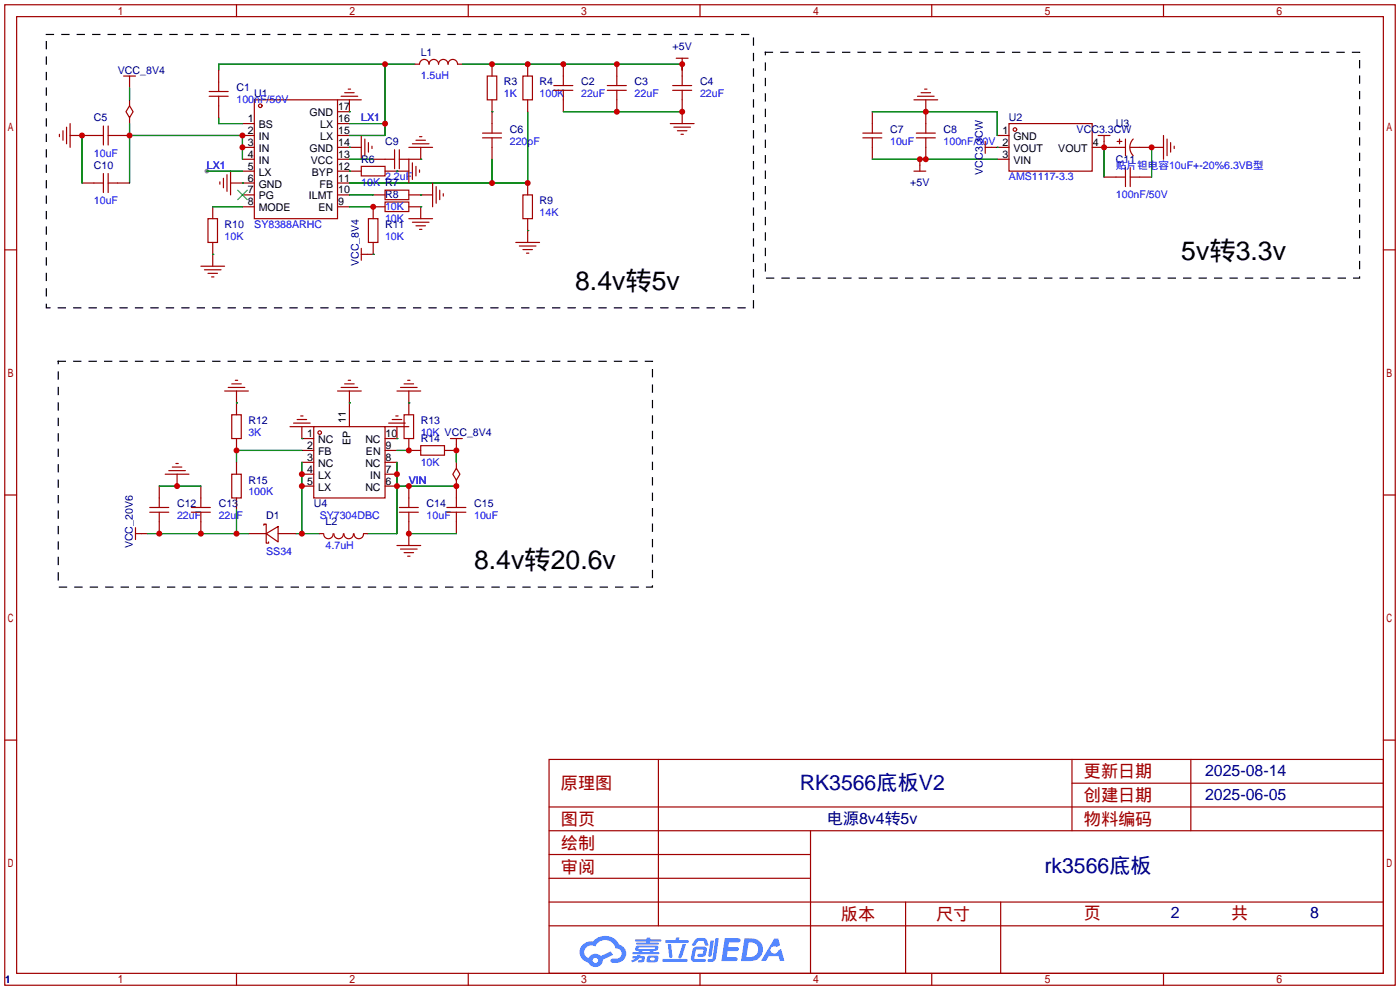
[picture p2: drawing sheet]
<svg xmlns="http://www.w3.org/2000/svg" width="299mm" height="212mm" viewBox="0 0 299 212" stroke-linecap="round" stroke-linejoin="round" font-family="sans-serif">
<circle cx="44.2" cy="36.6" r=".51" fill="#999"/>
<g fill="none" stroke="#a10000" stroke-width=".25">
<path d="M1 1h297.2v209.6h-297.2zM3.6 3.6h292.1v204.4h-292.1zM50.5 1v2.6M100.1 1v2.6M149.6 1v2.6M199.1 1v2.6M248.7 1v2.6M1 53.4h2.6M295.7 53.4h2.5M1 105.8h2.6M295.7 105.8h2.5M1 158.2h2.6"/>
<path d="M295.7 158.2h2.5M117.3 162.3h178.4v45.7h-178.4zM117.3 177.5h178.4M117.3 172.5h178.4M140.7 162.3v35.6M173.2 177.5v30.5M229.1 162.3v15.2M229.1 167.4h66.6M254.5 162.3v15.2M117.3 182.6h55.9M117.3 197.9h178.4M117.3 192.8h178.4"/>
<path d="M117.3 187.7h55.9M193.5 192.8v15.2M213.9 192.8v15.2M50.5 208v2.6M100.1 208v2.6M149.6 208v2.6M199.1 208v2.6M248.7 208v2.6"/>
</g>
<g fill="#5487ff">
<path d="M154.9 200.5h2.7a.48 .48 0 0 1 .7 .5 .48 .48 0 0 1-.7 .4h-1.8l-.2 1h1.9a.43 .43 0 0 1 .4 .5 .43 .43 0 0 1-.4 .4h-2l-.2 1.3h1.7a.45 .45 0 0 1 .6 .1 .45 .45 0 0 1-.2 .6l-3.2 .1z"/>
<path d="M165.5 200.6h.8l.4 1.4-.7 .4a.84 .84 0 0 0-1.2 .2 .84 .84 0 0 0 .3 1.2 .84 .84 0 0 0 1.2-.4v-.3l.6-.3 .7 2.6h-.9l-.3-1.1h-2.1l-.6 1.1h-1.1z"/>
<path d="M151.9 201h.7l-.5 3.2a.36 .36 0 0 1-.4 .3 .36 .36 0 0 1-.3-.3z"/>
<path d="M152.9 200.5h.7l-.6 4.3a1.13 1.13 0 0 1-1.8 .6l.2-.4 .8-.1 .1-.2z"/>
<path d="M148.6 200.8l.6-.3h1a.77 .77 0 0 1 .9 .5l.3 .9-.2 .2h-.5l-.3-.9-.2-.1h-1l-.7 1h-.6v-.2z"/>
<path d="M148.2 202.7l.5-.4h1.7a.81 .81 0 0 1 .7 .5 .81 .81 0 0 1-.2 .9 .81 .81 0 0 1-.9 .8h-.7a.32 .32 0 0 1-.3-.4 .32 .32 0 0 1 .4-.3h.8l.2-.9-1.7 .1-.3 1.9 2.2 .1a.32 .32 0 0 1 .3 .3 .32 .32 0 0 1-.4 .3h-2.3l-.4-.3-.1-.5z"/>
<path d="M141.6 204.9h5a.33 .33 0 0 1 .4 .4 .33 .33 0 0 1-.4 .3h-4.9l-.1-.2z"/>
<path d="M145.9 201.8h.7l-.6 2a.98 .98 0 0 1-.7 1l-.3-.3z"/>
<path d="M142.7 201.8h.7l.3 2.6a.34 .34 0 0 1-.3 .3 .34 .34 0 0 1-.4-.2z"/>
<path d="M142.2 200.9h2.2l.2-.6h.6l-.1 .6h1.8a.32 .32 0 0 1 .3 .3 .32 .32 0 0 1-.4 .3h-4.5l-.1-.1z"/>
<path d="M135.2 204.3h.9l.1-.2h.7l-.1 .2 .9 .1a.82 .82 0 0 1-.6 1.3h-.7v-.5h.6l.1-.4a.68 .68 0 0 0-.9 .4l-1.1 .5-.2-.5 1-.4h-.8z"/>
<path d="M135.8 200.7h2.4l.1-.3h.7l-.1 .4h2.2l.3 .2-.3 .2h-2.2l-.1 .3h1.8l.2 .2-.2 .2h-4.5l-.1-.4h2.1v-.3h-2.2l-.2-.1z"/>
<path d="M159.1 200.5l-.7 4.9h1.7a2.5 2.5 0 0 0 3-2.5 2.5 2.5 0 0 0-3.1-2.4zM160 201.4a1.61 1.61 0 0 1 2 1.4 1.61 1.61 0 0 1-1.8 1.7l-.7 .1z"/>
<path d="M135.9 202.3a.55 .55 0 0 0-.1 .7 .55 .55 0 0 0 .7 .2v.3h-1.3v.4h5.5l.2-.2-.2-.2h-1.2l.2-.3a.7 .7 0 0 0 .9-.2 .7 .7 0 0 0-.1-.9h-4.1zM136.5 202.5h3.3l.2 .1-.2 .3h-3.2zM137.2 203.2h1.7l-.1 .3h-1.5z"/>
<path d="M138.4 204.4a1.05 1.05 0 0 0-.1 1.2 2.91 2.91 0 0 0 2.2-.1 .98 .98 0 0 0 0-1.2l-1.6-.1zM139 204.7h.8l.1 .3-.2 .2h-.8z"/>
<path d="M124.6 201.9a2.23 2.23 0 0 0-.6 2.3 2.23 2.23 0 0 0 1.8 1.5 1.58 1.58 0 0 0 1.7 1 1.58 1.58 0 0 0 1.3-1.6l2.2-1-.5-.8-2.1 1a1.65 1.65 0 0 0-2.6 .5 1.45 1.45 0 0 1-.8-2 1.45 1.45 0 0 1 2-.6l.2 .1a2.3 2.3 0 0 1 2.4-1.4 2.3 2.3 0 0 1 2 1.8 1.12 1.12 0 0 1 1.3 1 1.12 1.12 0 0 1-1.2 1.2h-.7a.45 .45 0 0 0-.5 .4 .45 .45 0 0 0 .4 .5 2.21 2.21 0 0 0 2.3-.6 2.21 2.21 0 0 0 .5-2.2 2.13 2.13 0 0 0-1.4-1.1 3.3 3.3 0 0 0-5.5-.7l-1.2 .1zM126.7 205.3a.57 .57 0 0 1 1.1 0 .57 .57 0 0 1-1.1 0z"/>
</g>
<g fill="none" stroke="#a10000" stroke-width=".25">
<path d="M26.4 16.3h2.6M27.7 16.3v2.5M44.7 19.6h4.1M46.7 15v4.6M73.7 19.8h2M74.4 19.1h.5M88.6 13.7h1.1a1.02 1.02 0 0 1 1-1 1.02 1.02 0 0 1 1 1 1.02 1.02 0 0 1 1-1 1.02 1.02 0 0 1 1 1 1.02 1.02 0 0 1 1-1 1.02 1.02 0 0 1 1.1 1 1.02 1.02 0 0 1 1-1 1.02 1.02 0 0 1 1 1h1M104.1 16.3h2.1v5h-2.1zM105.2 13.7v2.6M111.8 16.3h2v5h-2zM112.8 13.7v2.6M118.4 19.3h4"/>
<path d="M118.4 18.3h4M120.4 13.7v4.6M120.4 19.3v4.6M129.8 19.3h4.1M129.8 18.3h4.1M131.8 13.7v4.6M131.8 19.3v4.6M143.8 19.3h4M143.8 18.3h4M144.5 12.4h2.6M145.8 12.4v5.9M145.8 19.3v7.1"/>
<path d="M196.8 19.8h2.1M197.6 19.1h.5M12.7 28.7v.5M13.5 27.9v2.1M14.2 27.2v3.5M15 29h7.1M15 26.4v5.1M17.5 39.1h4.6M22.1 26.9v4.1M22.1 37.1v4M23.1 29h4.6M23.1 39.1h4.6"/>
<path d="M23.1 26.9v4.1M23.1 37.1v4M27.7 22.6l.7 1.3-.7 1.2-.8-1.2zM27.7 21.3v1.3M27.7 25.1v1.3M44.7 20.6h4.1M46.7 20.6v4.5M47 38.9v.5M47.8 38.1v2M48.5 37.3v3.6M49.3 39.1h5.1M49.3 36.6v5.1"/>
<path d="M51.8 26.4h2.6M51.8 29h2.6M51.8 31.5h2.6M51.8 34h2.6M51.8 36.6h2.6M54.4 21.3h17.7v25.4h-17.7zM72.1 26.4h2.6M72.1 29h2.6M72.1 31.5h5.1M72.1 34h2.6M72.1 36.6h5.1M72.1 39.1h2.6"/>
<path d="M72.1 21.3h5.1M72.9 20.6h3.6M74.7 21.3v2.6h-2.6M77.2 35.6h5.1v2h-5.1zM77.2 29v5M78 29.7v3.6M78.7 30.5v2M79.5 31.2v.6M79.8 34h4.5M82.3 36.6h5.1M84.3 32v4.1M85.3 32v4.1"/>
<path d="M87.4 31.5h5.1M87.4 34v5.1M88.1 30.7h3.6M88.1 34.8v3.6M88.9 30h2M88.9 35.6v2M89.7 29.2h.5M89.7 36.3v.5M89.9 31.5v2.5h-4.6M92.5 39.1v5.1M93.2 39.9v3.5M103.1 29.5h4.1"/>
<path d="M103.1 28.4h4.1M105.2 21.3v7.1M105.2 29.5v4.5M112.8 21.3v2.6M112.8 39.1v2.6M143.3 26.4h5M144 27.2h3.6M144.8 27.9h2M145.5 28.7h.5M184.4 29.5h4.1M184.4 28.4h4.1M186.4 23.9v4.5"/>
<path d="M186.4 29.5v4.5M195.3 36.6h2.6M195.3 21.3h5.1M195.8 29.5h4.1M195.8 28.4h4.1M196.1 20.6h3.5M196.6 34v2.6M197.9 21.3v7.1M197.9 29.5v4.5M210.6 31.5h5M210.6 30.2v2.6M213.1 29h2.5"/>
<path d="M213.1 34h2.5M215.6 26.4h17.8v10.2h-17.8zM233.4 31.5h7.1M234.7 29h2.5M236 29v2.5M236 37.8h4.5M238.8 30.2h1M239.3 29.7v1M240.5 29.7v3.6M240.5 35.8v4.1M241.6 31.5h7.1M241.6 37.8h4.5"/>
<path d="M241.6 35.8v4.1M242.2 29.7a2.54 2.54 0 0 0 0 3.5M248.7 29v5M249.4 29.7v3.6M250.2 30.5v2M251 31.2v.6M42.9 56.9h5.1M43.7 57.7h3.5M44.4 46.7h2.1v5.1h-2.1zM44.4 58.4h2.1M45.2 59.2h.5M45.5 44.2v2.5"/>
<path d="M45.5 51.8v5.1M51.8 41.7h2.6M51.8 44.2h2.6M72.1 41.7h2.6M72.1 44.2h2.6M77.2 53.1v2.5M78.7 46.7h2.1v5.1h-2.1zM79.8 41.7h2.5M79.8 51.8v2.6h-2.6M82.3 43.2h5.1v2h-5.1zM82.3 40.6h5.1v2.1h-5.1zM82.3 44.2h-2.5v2.5"/>
<path d="M87.4 41.7h5.1M87.4 44.2h2.5v2.5M87.4 46.7h5.1M88.1 47.5h3.6M88.9 48.3h2M89.7 49h.5M94 40.6v2.1M94.7 41.4v.5M110.2 51.8h5.1M111 52.6h3.6M111.8 41.7h2v5h-2zM111.8 53.3h2"/>
<path d="M112.5 54.1h.5M112.8 46.7v5.1M36.8 99.8h2.1M37.6 99.1h.5M48 83.6h5.1M48.8 82.8h3.5M49.5 88.6h2.1v5.1h-2.1zM49.5 82h2.1M50.3 81.3h.5M50.5 83.6v5M50.5 93.7v2.6M50.5 98.8v2.5"/>
<path d="M62 91.2h5.1M62.7 90.4h3.6M63.5 89.7h2M64.3 88.9h.5M64.5 91.2v2.5h2.6M64.5 96.3h2.6M64.5 98.8h2.6M67.1 91.2h15.2v15.2h-15.2zM72.1 83.6h5.1M72.9 82.8h3.6M73.7 82h2M74.4 81.3h.5"/>
<path d="M74.7 83.6v7.6M82.3 96.3h2.5M82.3 98.8h2.5M82.3 91.2h5.1M83.1 90.4h3.5M83.8 89.7h2.1M84.6 88.9h.5M84.8 91.2v2.5h-2.5M84.8 83.6h5.1M85.6 82.8h3.6M86.4 88.6h2v5.1h-2zM86.4 82h2"/>
<path d="M87.1 81.3h.5M87.4 93.7v2.6h2.5M87.4 83.6v5M89.9 95.2h5.1v2.1h-5.1zM96.3 93.7h2.5M97.5 93.7v2.6h-2.5M97.5 98.8v1.3M29 114h2.5M29 112.8v2.5M32 109.5h4.1M32 108.5h4.1M34 103.9v4.6"/>
<path d="M34 109.5v4.5M35.3 101.3h5.1M36.1 100.6h3.5M37.8 101.3v2.6M40.9 109.5h4.1M40.9 108.5h4.1M42.9 103.9v4.6M42.9 109.5v4.5M49.5 101.3h2.1v5.1h-2.1zM50.5 106.4v2.6M53.1 114h3.8M56.4 112.3v-.3h.5v2"/>
<path d="M56.9 114l2.5-1.5v3.3zM56.9 114v2.1h.5v-.3M59.4 114h3.8M64.5 101.3h2.6M64.5 103.9h2.6M68.3 114h.8M69.2 114.1a1.01 1.01 0 0 0 1 1 1.01 1.01 0 0 0 1-1M71.4 114.1a1.01 1.01 0 0 0 1 1 1.01 1.01 0 0 0 1-1M73.5 114.1a1.01 1.01 0 0 0 1 1 1.01 1.01 0 0 0 1-1M75.7 114.1a1.01 1.01 0 0 0 1 1 1.01 1.01 0 0 0 1-1M77.7 114h.8M82.3 101.3h2.5"/>
<path d="M82.3 103.9h2.5M84.8 116.6h5.1M85.3 109.5h4.1M85.3 108.5h4.1M85.6 117.3h3.6M86.4 118.1h2M87.1 118.9h.5M87.4 103.9v4.6M87.4 109.5v7.1M95.5 109.5h4.1M95.5 108.5h4.1M97.5 100.1l.8 1.2-.8 1.3-.7-1.3z"/>
<path d="M97.5 102.6v5.9M97.5 109.5v4.5"/>
<circle cx="55.6" cy="22.6" r=".38"/>
<circle cx="216.9" cy="27.7" r=".38"/>
<circle cx="68.3" cy="92.5" r=".38"/>
</g>
<path d="M50.8 40.6l2 2.1M52.8 40.6l-2 2.1" fill="none" stroke="#3c3" stroke-width=".25"/>
<g fill="none" stroke="#008700" stroke-width=".25">
<path d="M27.7 18.8v2.5M82.3 13.7v15.3h-7.6M88.6 13.7h-41.9v1.3M98.8 13.7h47v1.3M17.5 29v10.1M27.7 26.4v12.7M27.7 29h24.1v5M44.2 36.6h7.6M46.7 25.1v1.3h5.1M51.8 39.1h.1M74.7 23.9h.1M74.7 31.5h.1"/>
<path d="M74.7 36.6h.1M74.7 26.4h7.6M74.7 34h5.1M84.8 36.6h.1M89.9 34h.1M105.2 23.9h.1M105.2 34v5.1M112.8 23.9v15.2h-38.1M120.4 23.9h25.4M186.4 34h26.7M186.4 23.9h26.7v5.1M213.1 31.5h.1"/>
<path d="M236 31.5v6.3M246.1 31.5v6.3M45.5 54.4h.1M45.5 44.2h6.3M74.7 44.2h5.1M74.7 41.7h5.1M79.8 54.4h.1M89.9 44.2h.1M89.9 41.7h.1M112.8 49.3h.1M50.5 86.1h.1M64.5 93.7h.1"/>
<path d="M64.5 96.3h-14v2.5M64.5 98.8v15.2M74.7 86.1h.1M84.8 93.7h.1M84.8 98.8v15.2h-6.3M84.8 96.3h2.6M87.4 86.1h.1M97.5 96.3v2.5M31.5 114h21.6M34 103.9h8.9M50.5 109v5M63.2 114h5.1"/>
<path d="M84.8 103.9h12.7M87.4 114h10.1"/>
</g>
<path d="M9.9 7.4h151.1v58.4h-151.1zM163.6 11.2h127v48.2h-127zM12.4 77.2h127v48.3h-127z" fill="none" stroke="#000" stroke-width=".25" stroke-dasharray="1.5 1.8"/>
<g fill="#c00">
<circle cx="84.8" cy="103.9" r=".63"/>
<circle cx="84.8" cy="101.3" r=".63"/>
<circle cx="87.4" cy="103.9" r=".63"/>
<circle cx="97.5" cy="103.9" r=".63"/>
<circle cx="87.4" cy="114" r=".63"/>
<circle cx="97.5" cy="96.3" r=".63"/>
<circle cx="87.4" cy="96.3" r=".63"/>
<circle cx="64.5" cy="101.3" r=".63"/>
<circle cx="64.5" cy="103.9" r=".63"/>
<circle cx="64.5" cy="114" r=".63"/>
<circle cx="50.5" cy="96.3" r=".63"/>
<circle cx="50.5" cy="114" r=".63"/>
<circle cx="42.9" cy="114" r=".63"/>
<circle cx="34" cy="114" r=".63"/>
<circle cx="37.8" cy="103.9" r=".63"/>
<circle cx="27.7" cy="29" r=".63"/>
<circle cx="51.8" cy="31.5" r=".63"/>
<circle cx="51.8" cy="29" r=".63"/>
<circle cx="17.5" cy="29" r=".63"/>
<circle cx="82.3" cy="26.4" r=".63"/>
<circle cx="82.3" cy="13.7" r=".63"/>
<circle cx="105.2" cy="13.7" r=".63"/>
<circle cx="112.8" cy="13.7" r=".63"/>
<circle cx="120.4" cy="13.7" r=".63"/>
<circle cx="131.8" cy="13.7" r=".63"/>
<circle cx="145.8" cy="13.7" r=".63"/>
<circle cx="105.2" cy="39.1" r=".63"/>
<circle cx="112.8" cy="39.1" r=".63"/>
<circle cx="79.8" cy="44.2" r=".63"/>
<circle cx="131.8" cy="23.9" r=".63"/>
<circle cx="145.8" cy="23.9" r=".63"/>
<circle cx="197.9" cy="34" r=".63"/>
<circle cx="196.6" cy="34" r=".63"/>
<circle cx="197.9" cy="23.9" r=".63"/>
<circle cx="236" cy="31.5" r=".63"/>
<circle cx="246.1" cy="31.5" r=".63"/>
</g>
<g font-size="5.7">
<text x="252.5" y="55.5">5v转3.3v</text>
<text x="122.9" y="61.9">8.4v转5v</text>
<text x="101.3" y="121.6">8.4v转20.6v</text>
</g>
<g font-size="4.5" fill="#000080">
<text x="170.9" y="168.8">RK3566底板V2</text>
<text x="223.2" y="186.6">rk3566底板</text>
</g>
<g font-size="3.7" fill="#a00000">
<text x="231.6" y="166.2">更新日期</text>
<text x="119.9" y="168.7">原理图</text>
<text x="231.6" y="171.2">创建日期</text>
<text x="119.9" y="176.3">图页</text>
<text x="231.6" y="176.3">物料编码</text>
<text x="119.9" y="181.4">绘制</text>
<text x="119.9" y="186.5">审阅</text>
<text x="179.7" y="196.6">版本</text>
<text x="200" y="196.6">尺寸</text>
<text x="231.6" y="196.4">页</text>
<text x="263.1" y="196.4">共</text>
</g>
<g font-size="3.4" fill="#000080">
<text x="257.6" y="165.9">2025-08-14</text>
<text x="257.6" y="171">2025-06-05</text>
<text x="176.8" y="176.1">电源8v4转5v</text>
<text x="250.3" y="196.2">2</text>
<text x="280" y="196.2">8</text>
</g>
<g font-size="2.3" fill="#000080">
<text x="89.9" y="11.9">L1</text>
<text x="143.7" y="10.6">+5V</text>
<text x="25.2" y="15.7">VCC_8V4</text>
<text x="50.5" y="19.5">C1</text>
<text x="54.4" y="20.8">U1</text>
<text x="107.7" y="18.3">R3</text>
<text x="115.3" y="18.3">R4</text>
<text x="124.2" y="18.3">C2</text>
<text x="135.6" y="18.3">C3</text>
<text x="149.6" y="18.3">C4</text>
<text x="20.1" y="25.9">C5</text>
<text x="109" y="28.4">C6</text>
<text x="190.2" y="28.4">C7</text>
<text x="201.7" y="28.4">C8</text>
<text x="215.6" y="25.9">U2</text>
<text x="230.1" y="28.4">VCC3.3CW</text>
<text x="238.5" y="27.1">U3</text>
<text x="77.2" y="34.8">R6</text>
<text x="82.3" y="31">C9</text>
<text x="238.5" y="34.8">C11</text>
<text x="20.1" y="36">C10</text>
<text x="194.5" y="39.8">+5V</text>
<text x="210" y="37.4" transform="rotate(-90 210 37.4)">VCC3.3CW</text>
<text x="82.3" y="42.4">R8</text>
<text x="115.3" y="43.7">R9</text>
<text x="48" y="48.7">R10</text>
<text x="82.3" y="48.7">R11</text>
<text x="76.7" y="56.9" transform="rotate(-90 76.7 56.9)">VCC_8V4</text>
<text x="53.1" y="90.6">R12</text>
<text x="89.9" y="90.6">R13</text>
<text x="89.9" y="94.5">R14</text>
<text x="53.1" y="103.3">R15</text>
<text x="37.8" y="108.4">C12</text>
<text x="46.7" y="108.4">C13</text>
<text x="56.9" y="111">D1</text>
<text x="67.1" y="108.4">U4</text>
<text x="69.6" y="112.2">L2</text>
<text x="91.2" y="108.4">C14</text>
<text x="101.3" y="108.4">C15</text>
<text x="28.4" y="117.2" transform="rotate(-90 28.4 117.2)">VCC_20V6</text>
<text x="1" y="210">1</text>
</g>
<g font-size="2.3" fill="#00f">
<text x="89.9" y="17">1.5uH</text>
<text x="50.5" y="22.1">100nF/50V</text>
<text x="107.7" y="20.8">1K</text>
<text x="115.3" y="20.8">100K</text>
<text x="124.2" y="20.8">22uF</text>
<text x="135.6" y="20.8">22uF</text>
<text x="149.6" y="20.8">22uF</text>
<text x="77.2" y="25.9">LX1</text>
<text x="20.1" y="33.5">10uF</text>
<text x="109" y="31">220pF</text>
<text x="190.2" y="31">10uF</text>
<text x="201.7" y="31">100nF/50V 2</text>
<text x="44.2" y="36">LX1</text>
<text x="77.2" y="39.8">10K R7</text>
<text x="82.3" y="38.6">2.2uF</text>
<text x="215.6" y="38.6">AMS1117-3.3</text>
<text x="238.5" y="36">贴片钽电容10uF+-20%6.3VB型</text>
<text x="20.1" y="43.7">10uF</text>
<text x="82.3" y="47.5">10K</text>
<text x="82.3" y="44.9">10K</text>
<text x="115.3" y="46.2">14K</text>
<text x="238.5" y="42.4">100nF/50V</text>
<text x="48" y="51.3">10K</text>
<text x="54.4" y="48.7">SY8388ARHC</text>
<text x="82.3" y="51.3">10K</text>
<text x="53.1" y="93.2">3K</text>
<text x="89.9" y="93.2">10K VCC_8V4</text>
<text x="89.9" y="99.5">10K</text>
<text x="53.1" y="105.9">100K</text>
<text x="87.4" y="103.3">VIN</text>
<text x="37.8" y="111">22uF</text>
<text x="46.7" y="111">22uF</text>
<text x="68.3" y="111">SY7304DBC</text>
<text x="91.2" y="111">10uF</text>
<text x="101.3" y="111">10uF</text>
<text x="56.9" y="118.6">SS34</text>
<text x="69.6" y="117.3">4.7uH</text>
</g>
<g font-size="2.3">
<text x="72.3" y="23.6">17</text>
<text x="53" y="26.1">1</text>
<text x="53" y="28.6">2</text>
<text x="55.3" y="27.4">BS</text>
<text x="55.3" y="29.9">IN</text>
<text x="66.2" y="24.8">GND</text>
<text x="68.4" y="29.9">LX</text>
<text x="68.4" y="27.4">LX</text>
<text x="72.3" y="28.6">15</text>
<text x="72.3" y="26.1">16</text>
<text x="214.3" y="28.6">1</text>
<text x="216.6" y="29.9">GND</text>
<text x="53" y="31.2">3</text>
<text x="53" y="33.7">4</text>
<text x="55.3" y="32.5">IN</text>
<text x="55.3" y="35">IN</text>
<text x="66.2" y="32.5">GND</text>
<text x="66.4" y="35">VCC</text>
<text x="72.3" y="33.7">13</text>
<text x="72.3" y="31.2">14</text>
<text x="214.3" y="33.7">3</text>
<text x="216.6" y="32.5">VOUT</text>
<text x="216.6" y="35">VIN</text>
<text x="226.2" y="32.5">VOUT</text>
<text x="233.6" y="31.2">4</text>
<text x="53" y="36.3">5</text>
<text x="53" y="38.8">6</text>
<text x="53" y="41.3">7</text>
<text x="55.3" y="37.5">LX</text>
<text x="55.3" y="40.1">GND</text>
<text x="66.7" y="37.5">BYP</text>
<text x="68.3" y="40.1">FB</text>
<text x="72.3" y="41.3">10</text>
<text x="72.3" y="38.8">11</text>
<text x="72.3" y="36.3">12</text>
<text x="53" y="43.9">8</text>
<text x="55.3" y="42.6">PG</text>
<text x="55.3" y="45.2">MODE</text>
<text x="66" y="42.6">ILMT</text>
<text x="68" y="45.2">EN</text>
<text x="72.3" y="43.9">9</text>
<text x="65.7" y="93.4">1</text>
<text x="65.7" y="96">2</text>
<text x="68" y="94.7">NC</text>
<text x="73.9" y="90.4" transform="rotate(-90 73.9 90.4)">11</text>
<text x="74.9" y="95.2" transform="rotate(-90 74.9 95.2)">EP</text>
<text x="78.1" y="94.7">NC</text>
<text x="82.4" y="96">9</text>
<text x="82.4" y="93.4">10</text>
<text x="65.7" y="98.5">3</text>
<text x="65.7" y="101">4</text>
<text x="68" y="97.2">FB</text>
<text x="68" y="99.8">NC</text>
<text x="78.1" y="99.8">NC</text>
<text x="78.2" y="97.2">EN</text>
<text x="82.4" y="101">7</text>
<text x="82.4" y="98.5">8</text>
<text x="65.7" y="103.6">5</text>
<text x="68" y="102.3">LX</text>
<text x="68" y="104.8">LX</text>
<text x="78.1" y="104.8">NC</text>
<text x="79.1" y="102.3">IN</text>
<text x="82.4" y="103.6">6</text>
</g>
</svg>
